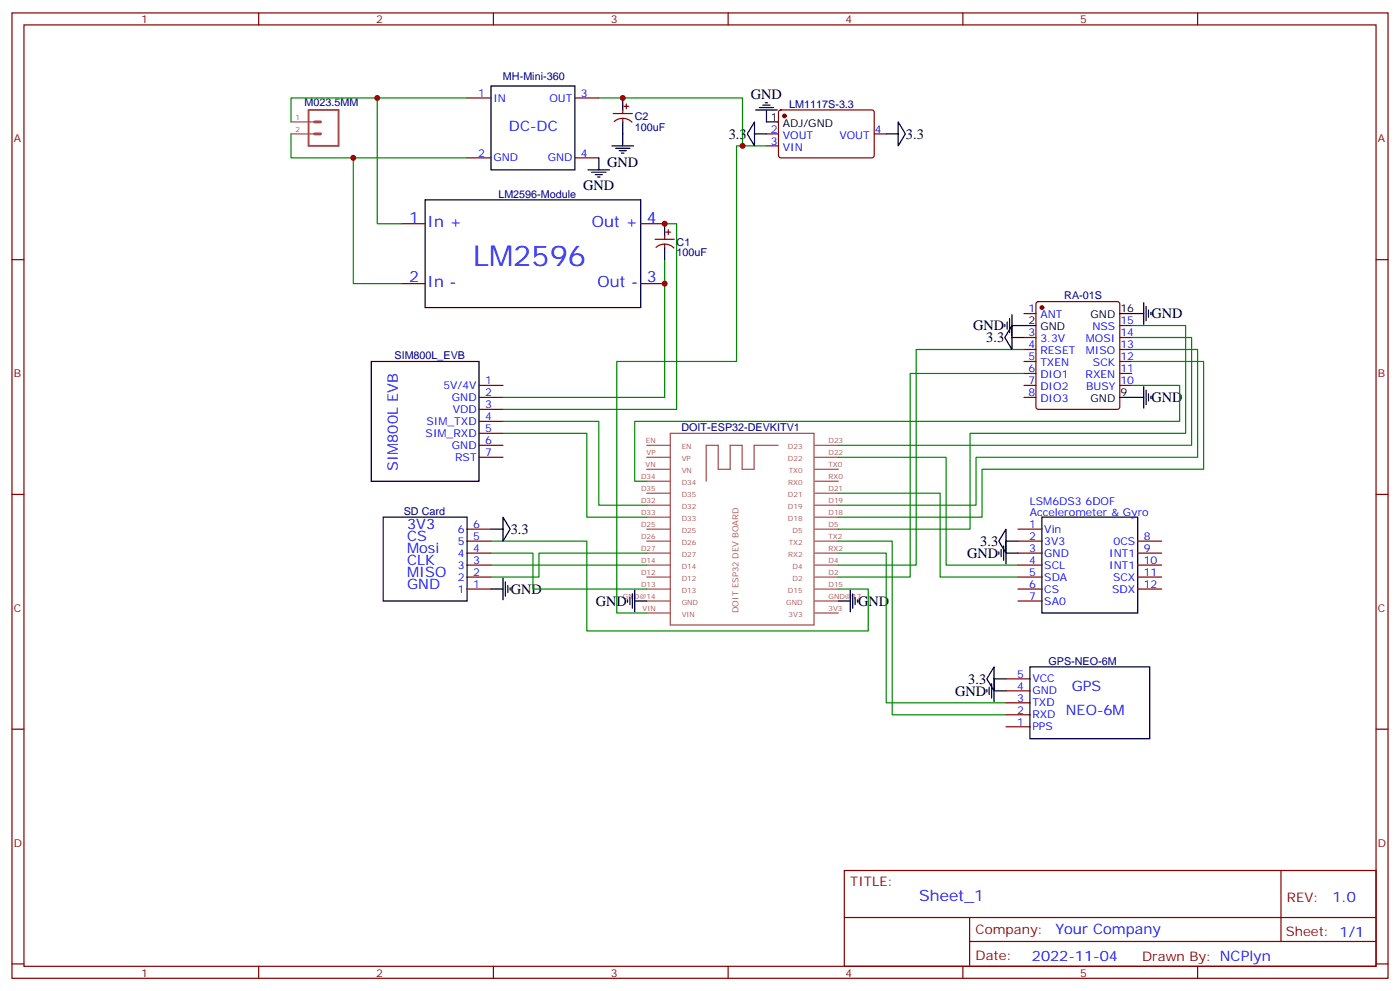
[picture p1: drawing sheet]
<svg xmlns="http://www.w3.org/2000/svg" width="412mm" height="292mm" viewBox="0 0 412 292" stroke-linecap="round" stroke-linejoin="round" font-family="sans-serif">
<g fill="none" stroke="#870000" stroke-width=".35">
<path d="M3.5 3.8h405.4v284.3h-405.4zM7.1 7.3h398.2v277.3h-398.2zM76.2 3.8v3.5M145.3 3.8v3.5M214.5 3.8v3.5M283.6 3.8v3.5M352.8 3.8v3.5M137.6 28.9h7M169.3 28.9h7.1M180.6 33.4h5.7M180.9 35.8a3.8 3.8 0 0 1 5.3 .2M183.4 32.4v1"/>
<path d="M183.4 34.9v1M183.8 31.3h1.4M184.5 30.6v1.4M225.8 39.4h3.5M229.5 32.6l.5-.2h27.1l.4 .7v13l-.7 .4-27.1-.1-.4-.6v-12.7zM257.5 39.4h3.6M137.6 46.5h7M169.3 46.5h7.1M225.8 43h3.5M3.5 76.5h3.6M118.2 65.9h7M188.7 65.9h7.1"/>
<path d="M193 70.5h5.6M193.3 72.9a3.8 3.8 0 0 1 5.2 .1M195.8 69.4v1.1M195.8 71.9v1.1M196.1 68.4h1.5M196.8 67.7v1.4M405.3 76.5h3.6M118.2 83.5h7M188.7 83.5h7.1M301.6 92.4h3.6M301.6 99.4h3.6M305.4 89l.5-.2h23.2l.5 .2 .2 .5v30.4l-.2 .5-.5 .2h-23.2l-.5-.3-.2-.4v-30.4z"/>
<path d="M329.8 99.4h3.6M329.8 95.9h3.6M141.1 113.5h7.1M141.1 117.1h7.1M301.6 102.9h3.6M301.6 106.5h3.6M301.6 110h3.6M301.6 113.5h3.6M301.6 117.1h3.6M329.8 102.9h3.6M329.8 106.5h3.6M329.8 110h3.6"/>
<path d="M329.8 113.5h3.6M141.1 120.6h7.1M141.1 124.1h7.1M141.1 127.6h7.1M141.1 131.2h7.1M141.1 134.7h7.1M3.5 145.6h3.6M137.6 155.9h7M137.6 159.4h7M299.9 155.9h7M299.9 159.4h7M335.1 159.4h7.1"/>
<path d="M405.3 145.6h3.6M137.6 162.9h7M137.6 166.4h7M137.6 170h7M137.6 173.5h7M299.9 162.9h7M299.9 166.4h7M299.9 170h7M299.9 173.5h7M299.9 177h7M335.1 162.9h7.1M335.1 166.4h7.1"/>
<path d="M335.1 170h7.1M335.1 173.5h7.1M296.3 200h7.1M3.5 214.8h3.6M296.3 214.1h7.1M296.3 210.5h7.1M296.3 207h7.1M296.3 203.5h7.1M405.3 214.8h3.6M248.7 256.4h156.6v28.2h-156.6zM377.3 256.4v20.9M248.7 270.2h156.5"/>
<path d="M285.6 277.3h119.6M285.6 270.2v14.2M3.5 283.9h3.6M76.2 284.6v3.5M145.3 284.6v3.5M214.5 284.6v3.5M283.6 284.6v3.5M352.8 284.6v3.5M405.3 283.9h3.6"/>
</g>
<g fill="none" stroke="#000" stroke-width=".35">
<path d="M144.6 25.3h24.7v24.7h-24.7zM183.4 28.9v3.5M183.4 35.9v7.1M222.2 35.9v7.1l-2.1-3.6zM222.2 39.4h3.6M222.6 32.4h6.4M223.7 31.7h4.2M224.7 31h2.1M225.4 30.3h.7M225.8 32.4v3.5h3.5M261.1 39.4h3.5M264.6 35.9l2.1 3.5-2.1 3.6z"/>
<path d="M125.2 58.8h63.5v31.8h-63.5zM173.2 50h6.4M174.3 50.7h4.2M175.3 51.4h2.1M176 52.1h.7M176.4 46.5v3.5M180.3 43h6.3M181.3 43.7h4.3M182.4 44.4h2.1M183.1 45.1h.7M195.8 65.9v3.5M195.8 73v3.5"/>
<path d="M296 95.5v.7M296.7 94.8v2.1M297.4 93.8v4.2M298.1 95.9v7l-2.1-3.5zM298.1 95.9h7.1M298.1 92.7v6.4M298.1 99.4h3.5M329.8 92.4h7.1M336.9 89.2v6.3M337.6 90.2v4.3M338.3 91.3v2.1M339 92v.7"/>
<path d="M109.4 106.5h31.7v35.2h-31.7zM329.8 117.1h7.1M336.9 113.9v6.3M337.6 114.9v4.3M338.3 116v2.1M339 116.7v.7M112.9 152.3h24.7v24.7h-24.7zM144.6 155.9h3.6M148.2 152.3l2.1 3.6-2.1 3.5zM296.3 155.9v7l-2.1-3.5zM296.3 159.7v6.4M296.3 159.4h3.6"/>
<path d="M306.9 152.3h28.2v28.3h-28.2zM144.6 173.5h3.6M148.2 170.3v6.4M148.9 171.4v4.2M149.6 172.4v2.2M150.3 173.1v.7M184.9 176.7v.7M185.6 176v2.1M186.3 174.9v4.2M187 177h3.5M187 173.8v6.4M246.9 177h3.6"/>
<path d="M250.5 173.8v6.4M251.2 174.9v4.2M251.9 176v2.1M252.6 176.7v.7M294.2 162.6v.7M294.9 161.9v2.1M295.6 160.8v4.2M296.3 162.9h3.6M292.8 196.4v7.1l-2.1-3.5zM292.8 200h3.5M303.4 196.4h35.3v21.2h-35.3zM290.7 203.1v.7"/>
<path d="M291.4 202.4v2.1M292.1 201.4v4.2M292.8 203.5h3.5M292.8 200.3v6.4"/>
</g>
<g fill="#870000" stroke="#870000" stroke-width=".35">
<circle cx="306.9" cy="90.6" r=".53"/>
<circle cx="231.1" cy="34.1" r=".53"/>
</g>
<g fill="none" stroke="#a64a4a" stroke-width=".35">
<path d="M85.7 35.9h7M85.7 39.4h7M190.5 138.2h6.9M190.5 134.7h6.9M190.5 131.2h6.9M197.4 127.6h42.4v56.5h-42.4zM229.2 131.2h-7.1v7h-3.5v-7h-3.5v7h-3.5v-7h-3.6v10.5M240 138.2h6.9M240 134.7h6.9M240 131.2h6.9M190.5 159.4h6.9M190.5 155.9h6.9"/>
<path d="M190.5 152.3h6.9M190.5 148.8h6.9M190.5 145.3h6.9M190.5 141.7h6.9M240 159.4h6.9M240 155.9h6.9M240 152.3h6.9M240 148.8h6.9M240 145.3h6.9M240 141.7h6.9M190.5 177h6.9M190.5 173.5h6.9"/>
<path d="M190.5 170h6.9M190.5 166.4h6.9M190.5 162.9h6.9M240 177h6.9M240 173.5h6.9M240 170h6.9M240 166.4h6.9M240 162.9h6.9M190.5 180.6h6.9M240 180.6h6.9"/>
</g>
<g fill="none" stroke="#008700" stroke-width=".35">
<path d="M85.7 39.4v7.1h51.9M111.1 28.9v37h7.1M137.6 28.9h-51.9v7M176.4 28.9h42.3v14.1h7.1M104.1 46.5v37h14.1M218.7 43h-1.7v63.5h-35.3v74.1h8.8M195.8 76.5v40.6h-47.6M195.8 65.9h3.5v54.7h-51.1M333.4 95.9h15.8v31.7h-63.4v28.3h-38.9M333.4 99.4h17.6v31.8h-104.1M301.6 102.9h-31.7v63.5h-23M301.6 110h-33.5v60h-21.2"/>
<path d="M333.4 102.9h19.4v31.8h-65.3v14.1h-40.6M333.4 106.5h21.1v31.7h-65.2v14.1h-42.4M333.4 113.5h14.1v10.6h-160.5v17.6h3.5M148.2 127.6h24.7v24.7h17.6M148.2 124.1h28.2v24.7h14.1M246.9 134.7h31.8v31.7h21.2M144.6 159.4h28.3v26.4h82.9v-12.3h-8.9M246.9 145.3h30v24.7h23M246.9 159.4h15.9v51.1h33.5M144.6 162.9h12.4v10.6h33.5M144.6 166.4h45.9M190.5 162.9h-31.8v7.1h-14.1"/>
<path d="M246.9 162.9h14.2v44.1h35.2"/>
</g>
<path d="M90.9 32.4h8.8v10.6h-8.8z" fill="none" stroke="#a64a4a" stroke-width=".56"/>
<path d="M92.7 39.4h1.7M92.7 35.9h1.7" fill="none" stroke="#a64a4a" stroke-width=".85"/>
<g fill="#c00">
<circle cx="218.7" cy="43" r=".88"/>
<circle cx="104.1" cy="46.5" r=".88"/>
<circle cx="111.1" cy="28.9" r=".88"/>
<circle cx="183.4" cy="28.9" r=".88"/>
<circle cx="195.8" cy="65.9" r=".88"/>
<circle cx="195.8" cy="83.5" r=".88"/>
</g>
<text font-size="8.5" fill="#00f" x="139.3" y="78.2">LM2596</text>
<g font-size="4.6" fill="#00f">
<text x="120.6" y="65.5">1</text>
<text x="190.5" y="65.5">4</text>
<text x="125.9" y="67">In +</text>
<text x="174.4" y="67">Out +</text>
<text x="120.6" y="83.2">2</text>
<text x="190.5" y="83.2">3</text>
<text x="125.9" y="84.6">In -</text>
<text x="176" y="84.6">Out -</text>
<text x="270.8" y="265.4">Sheet_1</text>
</g>
<g font-size="4.2">
<text x="221.2" y="29.2">GND</text>
<text x="214.7" y="40.9">3.3</text>
<text x="266.9" y="40.9">3.3</text>
<text x="178.9" y="49.1">GND</text>
<text x="171.8" y="56.1">GND</text>
<text x="339.2" y="93.8">GND</text>
<text x="286.6" y="97.3">GND</text>
<text x="290.5" y="100.9">3.3</text>
<text x="339.2" y="118.5">GND</text>
<text x="150.5" y="157.3">3.3</text>
<text x="288.7" y="160.8">3.3</text>
<text x="284.9" y="164.3">GND</text>
<text x="150.5" y="174.9">GND</text>
<text x="175.5" y="178.5">GND</text>
<text x="252.8" y="178.5">GND</text>
<text x="285.2" y="201.4">3.3</text>
<text x="281.3" y="204.9">GND</text>
</g>
<g font-size="4.2" fill="#00f">
<text x="149.9" y="38.5">DC-DC</text>
<text x="117.2" y="138.6" transform="rotate(-90 117.2 138.6)">SIM800L EVB</text>
<text x="119.9" y="155.9">3V3</text>
<text x="119.9" y="159.4">CS</text>
<text x="119.9" y="162.9">Mosi</text>
<text x="119.9" y="166.4">CLK</text>
<text x="119.9" y="170">MISO</text>
<text x="119.9" y="173.5">GND</text>
<text x="315.7" y="203.5">GPS</text>
<text x="314" y="210.5">NEO-6M</text>
<text x="392.5" y="265.7">1.0</text>
<text x="310.9" y="275.2">Your Company</text>
<text x="304" y="283">2022-11-04</text>
</g>
<g font-size="3.9" fill="#800">
<text x="250.5" y="261">TITLE:</text>
<text x="379.1" y="265.7">REV:</text>
<text x="287.4" y="275.2">Company:</text>
<text x="378.7" y="275.8">Sheet: 1/1</text>
<text x="287.4" y="282.9">Date:</text>
<text x="336.4" y="282.9">Drawn By: NCPlyn</text>
</g>
<g font-size="3.2" fill="#800">
<text x="41.6" y="6.8">1</text>
<text x="110.8" y="6.8">2</text>
<text x="179.9" y="6.8">3</text>
<text x="249.1" y="6.8">4</text>
<text x="318.2" y="6.8">5</text>
<text x="4.1" y="41.9">A</text>
<text x="405.9" y="41.9">A</text>
<text x="4.1" y="111.1">B</text>
<text x="405.9" y="111.1">B</text>
<text x="4.1" y="180.2">C</text>
<text x="405.9" y="180.2">C</text>
<text x="4.1" y="249.3">D</text>
<text x="405.9" y="249.3">D</text>
<text x="41.6" y="287.6">1</text>
<text x="110.8" y="287.6">2</text>
<text x="179.9" y="287.6">3</text>
<text x="249.1" y="287.6">4</text>
<text x="318.2" y="287.6">5</text>
</g>
<g font-size="3.2" fill="#000080">
<text x="148.2" y="23.6">MH-Mini-360</text>
<text x="89.7" y="31.3">M023.5MM</text>
<text x="187" y="35.3">C2</text>
<text x="232.5" y="31.8">LM1117S-3.3</text>
<text x="187" y="38.4">100uF</text>
<text x="146.8" y="58.2">LM2596-Module</text>
<text x="199.3" y="75.5">100uF</text>
<text x="199.3" y="72.4">C1</text>
<text x="313.5" y="88.2">RA-01S</text>
<text x="116.2" y="105.8">SIM800L_EVB</text>
<text x="200.7" y="127">DOIT-ESP32-DEVKITV1</text>
<text x="118.9" y="151.7">SD Card</text>
<text x="308.8" y="195.8">GPS-NEO-6M</text>
</g>
<g font-size="3.2" fill="#00f">
<text x="140.9" y="28.5">1</text>
<text x="145.3" y="29.9">IN</text>
<text x="161.9" y="29.9">OUT</text>
<text x="171.1" y="28.5">3</text>
<text x="227.1" y="39.1">2</text>
<text x="230.6" y="40.9">VOUT</text>
<text x="247.3" y="40.9">VOUT</text>
<text x="257.7" y="39.1">4</text>
<text x="140.9" y="46.1">2</text>
<text x="145.3" y="47.6">GND</text>
<text x="161.3" y="47.6">GND</text>
<text x="171.1" y="46.1">4</text>
<text x="227.1" y="42.6">3</text>
<text x="230.6" y="44.4">VIN</text>
<text x="303" y="92">1</text>
<text x="306.5" y="93.8">ANT</text>
<text x="330" y="95.5">15</text>
<text x="303" y="99.1">3</text>
<text x="306.5" y="100.8">3.3V</text>
<text x="319.9" y="100.8">MOSI</text>
<text x="321.8" y="97.3">NSS</text>
<text x="330" y="99.1">14</text>
<text x="303" y="102.6">4</text>
<text x="303" y="106.1">5</text>
<text x="306.5" y="104.4">RESET</text>
<text x="306.5" y="107.9">TXEN</text>
<text x="319.9" y="104.4">MISO</text>
<text x="322" y="107.9">SCK</text>
<text x="330" y="106.1">12</text>
<text x="330" y="102.6">13</text>
<text x="142.9" y="113.2">1</text>
<text x="303" y="109.6">6</text>
<text x="303" y="113.2">7</text>
<text x="306.5" y="111.4">DIO1</text>
<text x="319.8" y="111.4">RXEN</text>
<text x="330" y="113.2">10</text>
<text x="330" y="109.6">11</text>
<text x="130.6" y="114.6">5V/4V</text>
<text x="133.1" y="118.1">GND</text>
<text x="142.9" y="116.7">2</text>
<text x="303" y="116.7">8</text>
<text x="306.5" y="114.9">DIO2</text>
<text x="306.5" y="118.5">DIO3</text>
<text x="319.9" y="114.9">BUSY</text>
<text x="125.6" y="125.2">SIM_TXD</text>
<text x="133.3" y="121.6">VDD</text>
<text x="142.9" y="120.2">3</text>
<text x="142.9" y="123.8">4</text>
<text x="125.4" y="128.7">SIM_RXD</text>
<text x="142.9" y="127.3">5</text>
<text x="142.9" y="130.8">6</text>
<text x="133.1" y="132.2">GND</text>
<text x="134.1" y="135.7">RST</text>
<text x="142.9" y="134.3">7</text>
<text x="303.4" y="148.8">LSM6DS3 6DOF</text>
<text x="139.3" y="155.5">6</text>
<text x="303.1" y="155.5">1</text>
<text x="303.4" y="152">Accelerometer &amp; Gyro</text>
<text x="134.9" y="160.4">5</text>
<text x="134.9" y="156.9">6</text>
<text x="139.3" y="159">5</text>
<text x="303.1" y="159">2</text>
<text x="307.6" y="156.9">Vin</text>
<text x="307.6" y="160.4">3V3</text>
<text x="328" y="160.4">0CS</text>
<text x="336.9" y="159">8</text>
<text x="134.9" y="167.5">3</text>
<text x="134.9" y="164">4</text>
<text x="139.3" y="166.1">3</text>
<text x="139.3" y="162.6">4</text>
<text x="303.1" y="162.6">3</text>
<text x="303.1" y="166.1">4</text>
<text x="307.6" y="164">GND</text>
<text x="307.6" y="167.5">SCL</text>
<text x="326.8" y="164">INT1</text>
<text x="326.8" y="167.5">INT1</text>
<text x="336.9" y="162.6">9</text>
<text x="336.9" y="166.1">10</text>
<text x="134.9" y="171">2</text>
<text x="139.3" y="173.1">1</text>
<text x="139.3" y="169.6">2</text>
<text x="303.1" y="169.6">5</text>
<text x="303.1" y="173.1">6</text>
<text x="307.6" y="171">SDA</text>
<text x="327.9" y="171">SCX</text>
<text x="336.9" y="169.6">11</text>
<text x="336.9" y="173.1">12</text>
<text x="134.9" y="174.6">1</text>
<text x="303.1" y="176.7">7</text>
<text x="307.6" y="174.6">CS</text>
<text x="307.6" y="178.1">SA0</text>
<text x="327.6" y="174.6">SDX</text>
<text x="299.6" y="203.1">4</text>
<text x="299.6" y="199.6">5</text>
<text x="304.1" y="201">VCC</text>
<text x="299.6" y="206.7">3</text>
<text x="304.1" y="208.1">TXD</text>
<text x="304.1" y="204.5">GND</text>
<text x="299.6" y="213.7">1</text>
<text x="299.6" y="210.2">2</text>
<text x="304.1" y="215.1">PPS</text>
<text x="304.1" y="211.6">RXD</text>
</g>
<g font-size="3.2">
<text x="227.1" y="35.6">1</text>
<text x="230.6" y="37.3">ADJ/GND</text>
<text x="303" y="95.5">2</text>
<text x="321.3" y="93.8">GND</text>
<text x="330" y="92">16</text>
<text x="306.5" y="97.3">GND</text>
<text x="321.3" y="118.5">GND</text>
<text x="330" y="116.7">9</text>
</g>
<text font-size="2.5" fill="#a54b4b" x="217.6" y="180.6" transform="rotate(-90 217.6 180.6)">DOIT ESP32 DEV BOARD</text>
<g font-size="2.1" fill="#a54b4b">
<text x="87" y="35.2">1</text>
<text x="87" y="38.7">2</text>
<text x="190.2" y="130.5">EN</text>
<text x="244.1" y="130.5">D23</text>
<text x="190.1" y="137.5">VN</text>
<text x="190.4" y="134">VP</text>
<text x="200.8" y="135.7">VP</text>
<text x="200.8" y="132.2">EN</text>
<text x="232.1" y="132.2">D23</text>
<text x="232.1" y="135.7">D22</text>
<text x="244.1" y="134">D22</text>
<text x="244.1" y="137.5">TX0</text>
<text x="188.8" y="141.1">D34</text>
<text x="200.8" y="142.8">D34</text>
<text x="200.8" y="139.3">VN</text>
<text x="232.2" y="142.8">RX0</text>
<text x="232.3" y="139.3">TX0</text>
<text x="244.1" y="141.1">RX0</text>
<text x="188.8" y="148.1">D32</text>
<text x="188.8" y="144.6">D35</text>
<text x="200.8" y="149.8">D32</text>
<text x="200.8" y="146.3">D35</text>
<text x="232.1" y="146.3">D21</text>
<text x="232.1" y="149.8">D19</text>
<text x="244.1" y="144.6">D21</text>
<text x="244.1" y="148.1">D19</text>
<text x="188.8" y="155.2">D25</text>
<text x="188.8" y="151.6">D33</text>
<text x="200.8" y="153.4">D33</text>
<text x="232.1" y="153.4">D18</text>
<text x="244.1" y="151.6">D18</text>
<text x="244.1" y="155.2">D5</text>
<text x="188.8" y="158.7">D26</text>
<text x="200.8" y="160.4">D26</text>
<text x="200.8" y="156.9">D25</text>
<text x="232.3" y="160.4">TX2</text>
<text x="233.4" y="156.9">D5</text>
<text x="244.1" y="158.7">TX2</text>
<text x="188.8" y="165.7">D14</text>
<text x="188.8" y="162.2">D27</text>
<text x="200.8" y="167.5">D14</text>
<text x="200.8" y="164">D27</text>
<text x="232.2" y="164">RX2</text>
<text x="233.4" y="167.5">D4</text>
<text x="244.1" y="162.2">RX2</text>
<text x="244.1" y="165.7">D4</text>
<text x="188.8" y="172.8">D13</text>
<text x="188.8" y="169.3">D12</text>
<text x="200.8" y="171">D12</text>
<text x="233.4" y="171">D2</text>
<text x="244.1" y="169.3">D2</text>
<text x="244.1" y="172.8">D15</text>
<text x="183.5" y="176.3">GND@14</text>
<text x="189.2" y="179.9">VIN</text>
<text x="200.8" y="178.1">GND</text>
<text x="200.8" y="174.5">D13</text>
<text x="231.6" y="178.1">GND</text>
<text x="232.1" y="174.5">D15</text>
<text x="244.1" y="176.3">GND@17</text>
<text x="244.1" y="179.9">3V3</text>
<text x="200.8" y="181.6">VIN</text>
<text x="232.3" y="181.6">3V3</text>
</g>
</svg>
